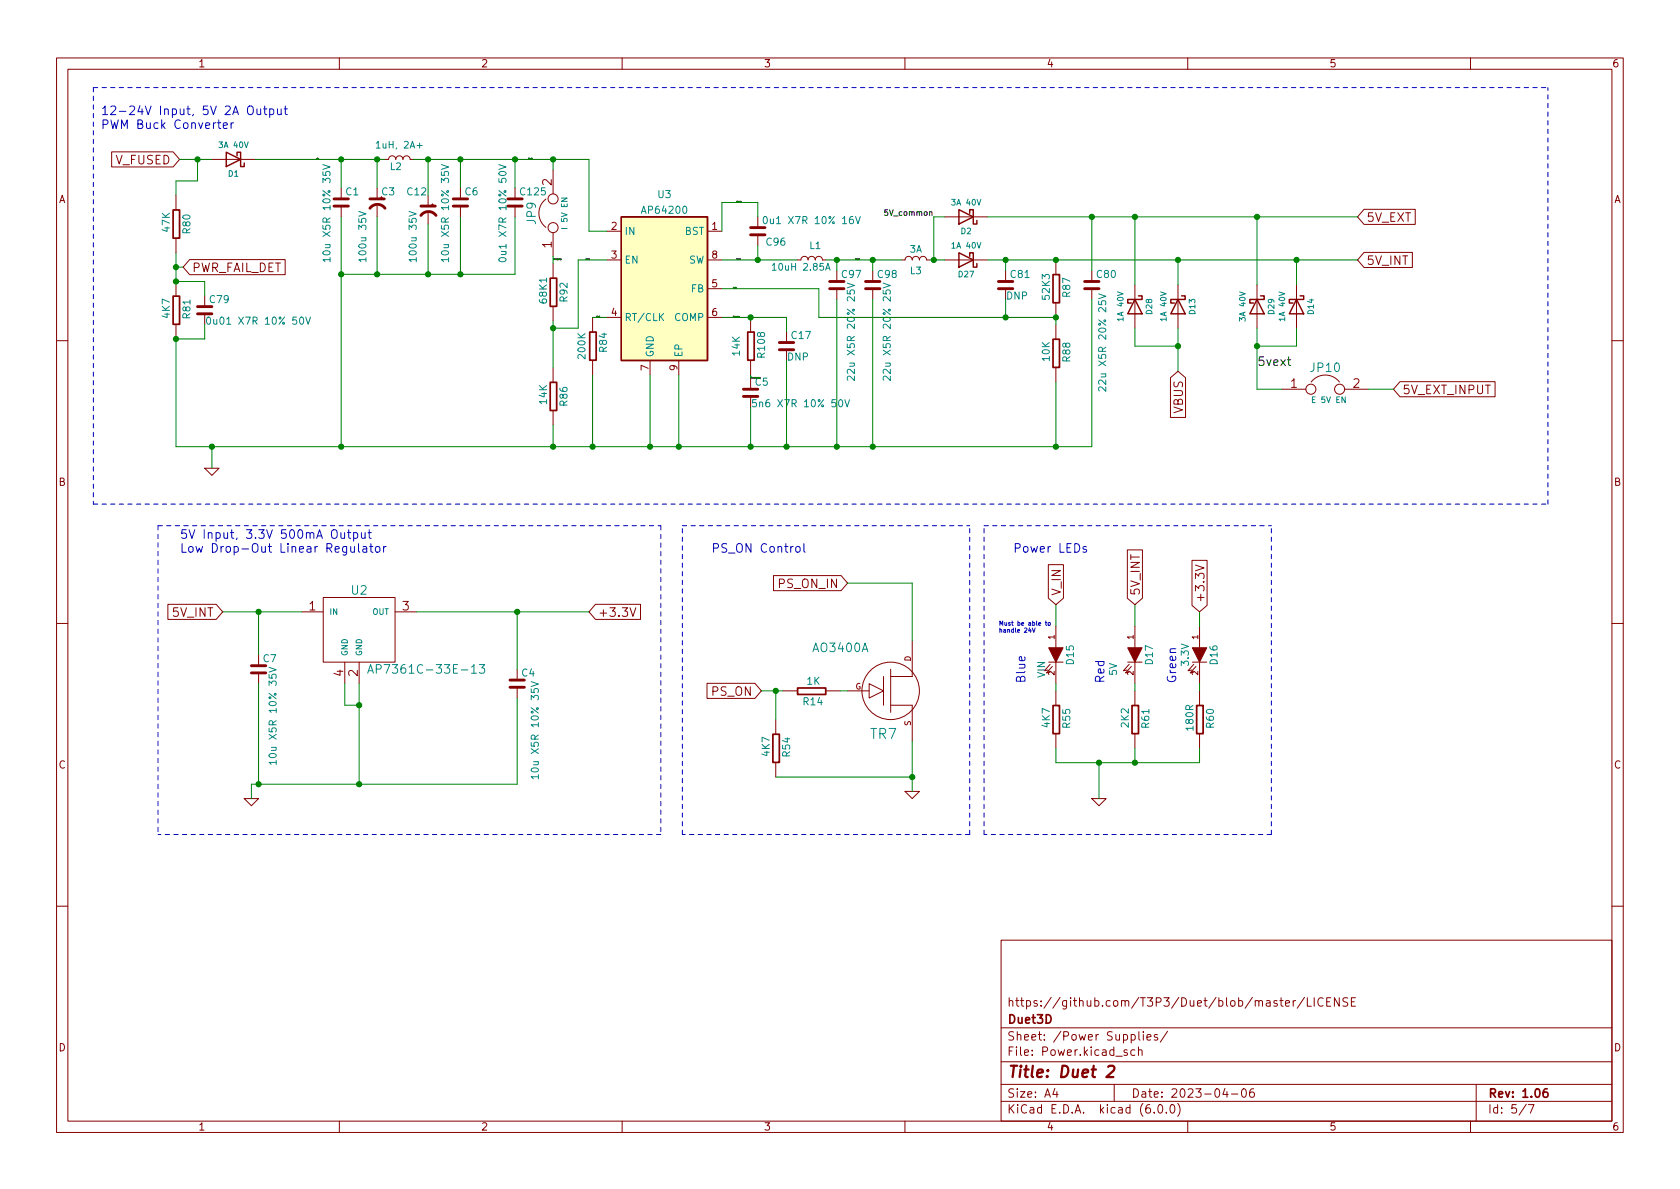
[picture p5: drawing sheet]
<svg xmlns="http://www.w3.org/2000/svg" width="297mm" height="210mm" viewBox="0 0 297 210" stroke-linecap="round" stroke-linejoin="round" font-family="sans-serif">
<g fill="none" stroke="#840000" stroke-width=".18">
<path d="M10 10.2h277v190.1h-277zM12 12.2h273v186.1h-273zM60 10.2v2M110 10.2v2M160 10.2v2M210 10.2v2M260 10.2v2M19.7 26.9h10.9l1.1 1.3-1.1 1.3h-10.9zM31.1 34.5v2.6M37.5 28.2h7.6M60.3 33.3v1.9M60.3 36.4v1.9"/>
<path d="M66.7 33.3v1.9M66.7 36.4v1.9M68.1 28.2h.6a.64 .64 0 0 1 .6-.6 .64 .64 0 0 1 .7 .6 .64 .64 0 0 1 .6-.6 .64 .64 0 0 1 .6 .6 .64 .64 0 0 1 .7-.6 .64 .64 0 0 1 .6 .6h.7M75.7 34.5v1.9M75.7 37.7v1.9M81.4 33.3v1.9M81.4 36.4v1.9M91.1 33.3v1.9M91.1 36.4v1.9M96.5 35.2a3.1 3.1 0 0 0 0 5M97.8 30.1v4.2M134 38.3v2"/>
<path d="M167 38.3h7.6M241.2 37h9v2.7h-9l-1.2-1.4zM31.1 42.2v2.5M31.1 49.8v2.5M31.1 57.4v2.5M33.5 45.9h16.9v2.7h-16.9l-1.1-1.4zM36.2 52.3v1.9M36.2 55.5v1.9M97.8 41.1v4.2M97.8 46.6v2.5M97.8 54.2v2.6M104.8 56.1v2.6"/>
<path d="M107.3 46h2.6M107.3 40.9h2.6M107.3 56.1h2.6M125.1 46h2.5M125.1 40.9h2.5M125.1 56.1h2.5M125.1 51h2.5M132.7 56.1v2.6M134 41.5v1.9M139.1 58.7v1.9M141 46h.6a.64 .64 0 0 1 .6-.7 .64 .64 0 0 1 .7 .7 .64 .64 0 0 1 .6-.7 .64 .64 0 0 1 .6 .7 .64 .64 0 0 1 .7-.7 .64 .64 0 0 1 .6 .7h.6M148 47.9v1.9"/>
<path d="M148 51v2M154.3 47.9v1.9M154.3 51v2M159.4 46h.6a.64 .64 0 0 1 .7-.7 .64 .64 0 0 1 .6 .7 .64 .64 0 0 1 .6-.7 .64 .64 0 0 1 .7 .7 .64 .64 0 0 1 .6-.7 .64 .64 0 0 1 .6 .7h.7M167 46h7.6M177.8 47.9v1.9M177.8 51v2M186.7 46v2.5M186.7 53.6v2.5M186.7 57.4v2.5M193 47.9v1.9M193 51v2"/>
<path d="M200.7 50.4v7.6M208.3 50.4v7.6M222.2 50.4v7.6M229.2 50.4v7.6M241.2 44.6h8.5v2.7h-8.5l-1.2-1.3zM10 60.2h2M97.8 65v2.6M97.8 72.6v2.6M104.8 63.7v2.6M114.9 63.7v2.6M120 63.7v2.6M132.7 63.7v2.6"/>
<path d="M132.7 66.9v1.9M132.7 70.1v1.9M139.1 61.8v1.9M186.7 65v2.6M206.9 66.8l1.4-1.1 1.3 1.1v7h-2.7zM226.7 68.8h4.2M231.8 67.6a3.1 3.1 0 0 1 5 0M237.7 68.8h4.2M247.5 67.5h16.8v2.7h-16.8l-1.1-1.4zM285 60.2h2M36.2 82.8h2.5l-1.2 1.3zM185.4 99.9h2.6v5.9l-1.3 1.1-1.3-1.1z"/>
<path d="M199.3 97.2h2.7v8.6l-1.3 1.1-1.4-1.1zM210.8 99.1h2.6v8l-1.3 1.1-1.3-1.1zM211.4 99.9l1.5 .5-1.5 .5M10 110.2h2M29.7 106.9h8.5l1.2 1.3-1.2 1.3h-8.5zM45.7 115.8v1.9M45.7 119v1.9M53.3 108.2h3.8M57.1 105.7h12.7v11.4h-12.7zM61 117.1v3.8M63.5 117.1v3.8M69.8 108.2h3.9"/>
<path d="M91.4 118.4v1.9M105.3 106.9h7.9v2.6h-7.9l-1.2-1.3zM111.4 107.5l.5 1.5 .5-1.5M136.8 101.8h11.9l1.2 1.3-1.2 1.4h-11.9zM156.2 119.6v5.1M157.5 118.4v7.6M161.3 113.3v6.3h-3.8M185.4 117.1h2.6M185.7 117.5l-1 1.1 .6-.1M186.1 117.9l-1.1 1.1 .7-.1M186.7 110.7v3.8M186.7 117.1v3.8"/>
<path d="M199.4 117.1h2.5M199.6 117.5l-1 1.1 .7-.1M200 117.9l-1 1.1 .6-.1M200.7 110.7v3.8M200.7 117.1v3.8M210.8 117.1h2.6M211.1 117.5l-1 1.1 .6-.1M211.5 117.9l-1.1 1.1 .7-.1M212.1 110.7v3.8M212.1 117.1v3.8M285 110.2h2M91.4 121.5v1.9"/>
<path d="M125 120.8h8.5l1.1 1.4-1.1 1.3h-8.5zM137.2 127.2v2.6M137.2 134.9v2.5M138.4 122.2h2.6M146 122.2h2.6M149.9 122.2h3.8M153.7 120.9l2.5 1.3-2.5 1.2zM157.5 124.7h3.8v6.4M160 139.9h2.6l-1.3 1.3zM186.7 122.2v2.5M186.7 129.8v2.5M200.7 122.2v2.5"/>
<path d="M200.7 129.8v2.5M212.1 122.2v2.5M212.1 129.8v2.5M43.2 141.2h2.5l-1.3 1.3zM193 141.2h2.6l-1.3 1.3zM10 160.2h2M177 166.3h108v32h-108zM226.3 176.9h.6M226.5 176.4v1.3l.4 .2M227.3 177.4l.7-.1-.1-.3-.4-.1-.2 .2 .1 .8h.5M228.6 176.9v1M229.1 176.9l-.3 .1-.2 .2"/>
<path d="M230.6 176.4l-1.2 1.9M231.1 176.4v1.5h.8M232.4 176.4v1.5M233.9 176.6a.6 .6 0 0 0-.7 0 .6 .6 0 0 0-.2 .7 .56 .56 0 0 0 .3 .6 .56 .56 0 0 0 .6-.1M234.6 177.1h.5M235.3 176.4h-.7v1.5h.7M236.8 176.4v1.5l-.9-1.5v1.5M238.3 176.5l-.6-.1-.3 .3 .2 .4 .6 .3v.4l-.2 .1h-.6M238.9 177.1h.5M239.6 176.4h-.7v1.5h.7M285 160.2h2M60 198.3v2"/>
<path d="M110 198.3v2M160 198.3v2M177 194.8h108M177 191.8h108M177 187.8h108M177 181.8h108M186.5 192.5l-.4 1h1M186.9 193v1M197 191.8v3M199.3 185.7l-.4-.1-.2 .2 .1 .3 .5 .1v.4h-.6M200.6 185.7l-.4-.1-.3 .3v.4l.2 .3h.5M201.3 185.8l.2-.2 .4 .1v.9"/>
<path d="M201.3 185.1v1.5M201.4 182.4v1.3l.2 .2M202.1 182.4v.2M202.1 182.9v1M202.8 183.4l.7-.1-.1-.3-.4-.1-.2 .2 .1 .8h.5M204.1 196.7v.1M204.6 183l-.3-.1-.2 .2v.3l.5 .1v.4h-.5M204.9 195.4l.2-.1a.81 .81 0 0 1 .6 .7 .81 .81 0 0 1-.3 .8h-.2a.81 .81 0 0 1-.6-.6 .81 .81 0 0 1 .3-.8zM206.2 196.7v.1M206.4 182.4l-1.3 1.9M207.1 195.4l.1-.1a.81 .81 0 0 1 .6 .7 .81 .81 0 0 1-.3 .8h-.1a.81 .81 0 0 1-.6-.6 .81 .81 0 0 1 .3-.8zM208.2 195.1a1.72 1.72 0 0 1 0 2.3"/>
<path d="M210 198.3v2M216.6 192.5l-.4 1h.9M216.9 193v1M217.7 193.5h1.2M219.7 192.6l.2-.1a.81 .81 0 0 1 .5 .7 .81 .81 0 0 1-.3 .8h-.1a.81 .81 0 0 1-.6-.6 .81 .81 0 0 1 .3-.8zM221.6 192.5a.59 .59 0 0 0-.7 .7v.5l.2 .3h.4l.2-.1 .1-.5-.2-.2-.4-.1-.3 .3M260 198.3v2M261 191.8v6.5M269.9 195.3l-1.3 1.9M270.2 195.3h1l-.6 1.5"/>
<circle cx="97.8" cy="35.2" r=".89"/>
<circle cx="97.8" cy="40.3" r=".89"/>
<circle cx="231.8" cy="68.8" r=".89"/>
<circle cx="236.9" cy="68.8" r=".89"/>
<circle cx="157.5" cy="122.2" r="5.1"/>
</g>
<g fill="none" stroke="#840000" stroke-width=".3">
<path d="M30.6 37.1h1.1v5h-1.1zM30.6 52.4h1.1v4.9h-1.1zM97.3 49.2h1.1v5h-1.1zM104.3 58.7h1.1v5h-1.1zM132.2 58.7h1.1v5h-1.1zM186.2 60h1.1v5h-1.1zM186.2 48.6h1.1v4.9h-1.1zM97.3 67.6h1.1v5h-1.1zM136.7 129.8h1.1v5h-1.1zM141 121.7h5v1.1h-5zM186.2 124.8h1.1v4.9h-1.1zM200.2 124.8h1.1v4.9h-1.1z"/>
<path d="M211.6 124.8h1.1v4.9h-1.1zM273.6 192.5a.6 .6 0 0 0-.8 .7v.5l.2 .3h.4l.2-.1 .1-.5-.1-.2-.5-.1-.3 .3"/>
</g>
<path d="M195.9 188.7l.3-.2h.5a.45 .45 0 0 1 .3 .5l-.1 .3-1.3 1.2h1.2" fill="none" stroke="#840000" stroke-width=".4"/>
<g fill="none" stroke="#840000" stroke-width=".51">
<path d="M59.1 35.2h2.5M59.1 36.4h2.5M65.4 36.8a1.65 1.65 0 0 1 2.7 0M65.4 35.2h2.5M74.4 38.1a1.65 1.65 0 0 1 2.7 0M74.4 36.4h2.6M80.1 35.2h2.6M80.1 36.4h2.6M89.8 35.2h2.5M89.8 36.4h2.5M34.9 55.5h2.6M34.9 54.2h2.6"/>
<path d="M132.7 41.5h2.6M132.7 40.3h2.6M146.7 51h2.5M146.7 49.8h2.5M153 51h2.6M153 49.8h2.6M176.5 51h2.6M176.5 49.8h2.6M191.8 51h2.5M191.8 49.8h2.5M131.4 70.1h2.6M131.4 68.8h2.6"/>
<path d="M137.8 61.8h2.5M137.8 60.6h2.5M44.4 119h2.6M44.4 117.7h2.6M90.2 121.5h2.5M90.2 120.3h2.5"/>
</g>
<g fill="none" stroke="#008484" stroke-width=".18">
<path d="M57.1 29.1l1.3 .4-1.3 .5M63.4 37.4l1.3 .4-1.3 .4M66.5 25.3l.4-.3v1.2M66.5 26.2h.7M72.3 37.4l1.3 .4-1.3 .4M73.7 25.7h.9M78 29.1l1.3 .4-1.3 .5M88.2 29.1l1.3 .4-1.3 .5M135.1 38.4l.1-.1a.68 .68 0 0 1 .5 .6 .68 .68 0 0 1-.5 .7l-.1-.2-.2-.3zM151.3 38.3l.4 1.3 .4-1.3M36.6 56.2l.2-.1a.68 .68 0 0 1 .5 .6 .68 .68 0 0 1-.5 .6l-.2-.1-.1-.3zM54.1 56.1l.4 1.2 .4-1.2"/>
<path d="M58.4 45.9h-1.3l.4 .4M58.4 45.6v.7M64.7 45.9h-1.3l.4 .4M64.7 45.6v.7M73.6 45.9h-1.3l.4 .4M73.6 45.6v.7M79.3 45.9h-1.3l.4 .4M79.3 45.6v.7M88.3 45.7a.75 .75 0 0 1 1.2 .3 .72 .72 0 0 1-1.3-.1zM116.8 56l.5 .7M117.3 55.4l-.7 .8M136.5 46.9l.4-.3v1.2"/>
<path d="M136.5 47.8h.7M146 47.8l.4-1.2 .4 1.2M146.1 47.4h.6M149.8 50.1l1.3 .4-1.3 .4M156.1 50.1l1.3 .4-1.3 .4M194.2 52l1.3 .4-1.3 .4M133.7 70.7h-.6l-.1 .6 .2-.1h.4l.2 .2-.1 .4-.2 .1-.5-.1M149.4 70.7l.4 1.2 .4-1.2M151.1 66.5v.8l-.9-.8-.4 .3 .1 .4M157.4 66.5v.8l-.9-.8-.4 .3 .2 .4M195.5 68.4v.8l-.9-.8-.4 .3 .2 .4M47.6 118l1.2 .4-1.2 .5"/>
<path d="M65 119l.5-1.5 .5 1.5M65.2 118.6h.7M84.7 117.5h1l-.5 .6 .4 .1v.7l-.2 .1h-.4l-.3-.1M48.8 134.8h-1.2l.3 .4M48.8 134.5v.7M93.9 120.5l1.3 .5-1.3 .4M95.2 137.4h-1.3l.4 .3M95.2 137v.7"/>
</g>
<g fill="#840000" stroke="#840000" stroke-width=".18">
<path d="M210.8 114.5h2.6l-1.3 2.6z"/>
<path d="M185.4 114.5h2.6l-1.3 2.6z"/>
<path d="M199.4 114.5h2.5l-1.2 2.6z"/>
</g>
<g fill="none" stroke="#840000" stroke-width=".25">
<path d="M40 26.9l2.5 1.3-2.5 1.3zM41.9 27.6v-.7h.6v2.6h.7v-.7M109.9 38.3h15.2v25.4h-15.2zM169.5 37.1l2.6 1.2-2.6 1.3zM171.4 37.7v-.6h.7v2.5h.6v-.6M169.5 44.7l2.6 1.3-2.6 1.2zM171.4 45.3v-.6h.7v2.5h.6v-.6M200.7 53l1.2 2.5h-2.5zM201.3 52.3h.6v.7h-2.5v.6h.6M208.3 53l1.2 2.5h-2.5zM208.9 52.3h.6v.7h-2.5v.6h.6M222.2 53l1.3 2.5h-2.5z"/>
<path d="M222.9 52.3h.6v.7h-2.5v.6h.6M229.2 53l1.3 2.5h-2.5zM229.9 52.3h.6v.7h-2.5v.6h.6"/>
</g>
<path d="M109.9 38.3h15.2v25.4h-15.2z" fill="#ffffc2" stroke="#ffffc2" stroke-width=".18"/>
<g fill="none" stroke="#000" stroke-width=".18">
<path d="M56.3 28v.1M94.1 28v.1M131 35.6h.1M131 35.6v.2M99.2 45.9v-.1v.2M104.1 45.8l.1 .1M106 55.9h.1M106 55.9v.2M130.1 50.9h.1l-.1 .1M130.6 56.1l.1-.1-.1 .1M130.8 45.8v.1l.1-.1M151.9 45.8h.1"/>
<path d="M152 45.7v.2M227.6 63.6h.6M227.8 63.1v1.3l.4 .2"/>
</g>
<g fill="none" stroke="#0000c2" stroke-width=".18">
<path d="M43.8 19a.51 .51 0 0 1 .6-.3 .51 .51 0 0 1 .4 .6v.5a.51 .51 0 0 1-.5 .5 .51 .51 0 0 1-.5-.5zM45.4 19.3l.1 .9 .4 .1 .2-.2M46.1 19.3v1M46.6 19.3h.6M46.8 18.7v1.4l.4 .2M47.7 19.3h.4l.3 .2v.5l-.1 .2h-.6M47.7 19.3v1.5M49.1 19.3v.9l.4 .1 .2-.2M49.7 19.3v1M50.2 19.3h.6M50.4 18.7v1.4l.4 .2M38.5 21.7h.5"/>
<path d="M38.7 21.2v1.3l.3 .2M39.5 22.2l.7-.1-.1-.3-.4-.1-.2 .2 .1 .8h.5M40.9 21.7v1M41.3 21.7l-.3 .1-.1 .2M60.3 94.2v.9l.4 .1 .2-.1M60.9 94.2v1M61.4 94.2h.6M61.7 93.7v1.3l.3 .2M62 96.6l.1 1 .4 .1 .2-.2M62.5 94.3l.5-.1 .2 .3v.4l-.1 .2h-.6M62.5 94.2v1.5M62.7 96.6v1.1"/>
<path d="M63.4 96.1v1.3l.2 .3M63.9 94.2l.1 .9 .3 .1 .3-.1M64.2 96.7h.6v1M64.6 94.2v1M64.8 97l-.5 .1a.3 .3 0 0 0-.2 .3 .3 .3 0 0 0 .2 .3l.5-.1M65.1 94.2h.5M65.3 93.7v1.3l.3 .2M65.4 96.6h.5M65.6 96.1v1.3l.3 .3M66.5 96.7l.4-.1 .3 .3v.5l-.3 .3-.4-.1-.1-.2v-.5zM67.8 96.6v1.1M68.3 96.6l-.3 .1-.2 .2"/>
<path d="M140.8 96.8l.2-.2 .4 .2 .1 .6-.2 .2-.3 .1-.2-.2zM142.1 96.1v1.3l.3 .3M192.1 96.7l-.4-.1-.2 .3 .1 .2 .5 .1v.4h-.6M182 111l-.1 .6h.4M182.5 111.1l.3 .7 .2-.7M184.8 110.1h.3M184.9 109.8v.7l.2 .1M185.4 110.2h.3l-.1 .4-.2-.1z"/>
</g>
<g fill="none" stroke="#0000c2" stroke-width=".18" stroke-dasharray=".8 .8">
<path d="M16.5 15.5v73.6M16.5 15.5h257.2M16.5 89.1h257.2M27.9 93h88.9M27.9 93v54.6M116.8 93v54.6M120.6 93h50.8M174 93h50.8M273.7 89.1v-73.6M116.8 147.6h-88.9M120.6 147.6v-54.6M171.4 147.6v-54.6"/>
<path d="M171.4 147.6h-50.8M174 147.6v-54.6M224.8 147.6v-54.6M224.8 147.6h-50.8"/>
</g>
<g fill="none" stroke="#008400" stroke-width=".18">
<path d="M31.7 28.2h5.8M34.9 28.2v3.8h-3.8v2.5M45.1 28.2h23M60.3 28.2v5.1M60.3 38.3v40.7M66.7 28.2v5.1M66.7 38.3v10.2M73.2 28.2h30.9v12.7h3.2M75.7 28.2v6.3M75.7 39.6v8.9M81.4 28.2v5.1M81.4 38.3v10.2"/>
<path d="M91.1 38.3v10.2h-30.8M91.1 28.2v5.1M97.8 28.2v1.9M134 38.3v-2.5h-6.4v5.1M167 38.3h-1.9v7.7M174.6 38.3h65.4M193 38.3v9.6M200.7 38.3v12.1M222.2 38.3v12.1M31.1 44.7v5.1h5.1v2.5M31.1 47.2h1.3M97.8 45.3v1.3"/>
<path d="M97.8 56.8v8.2M104.8 56.1h2.5M107.3 46h-5.1v12h-4.4M127.6 51h17.2v5.1h41.9v1.3M127.6 56.1h11.5v2.6M127.6 46h13.4M134 43.4v2.6M146 46h13.4M148 46v1.9M148 53v26M154.3 46v1.9M154.3 53v26"/>
<path d="M164.5 46h2.5M174.6 46h65.4M177.8 46v1.9M177.8 53v3.1M193 53v26h-161.9v-19.1h5.1v-2.5M200.7 58v3.2h7.6M208.3 46v4.4M208.3 58v7.7M222.2 58v10.8h4.5M229.2 58v3.2h-7M229.2 46v4.4M37.5 79v3.8"/>
<path d="M97.8 75.2v3.8M104.8 66.3v12.7M114.9 66.3v12.7M120 66.3v12.7M132.7 66.3v.6M132.7 72v7M139.1 63.7v15.3M186.7 67.6v11.4M241.9 68.8h4.5M39.4 108.2h13.9M45.7 108.2v7.6M73.7 108.2h30.4"/>
<path d="M91.4 108.2v10.2M149.9 103.1h11.4v10.2M186.7 106.9v3.8M200.7 106.9v3.8M212.1 108.2v2.5M45.7 120.9v17.8M61 120.9v3.8h2.5M63.5 120.9v17.8M91.4 123.4v15.3h-47v2.5M134.6 122.2h3.8M137.2 122.2v5M137.2 137.4h24.1"/>
<path d="M148.6 122.2h1.3M161.3 131.1v8.8M186.7 132.3v2.6h25.4v-2.6M186.7 120.9v1.3M194.3 134.9v6.3M200.7 120.9v1.3M200.7 132.3v2.6M212.1 120.9v1.3"/>
</g>
<g fill="#008400" stroke="#008400" stroke-width=".18">
<circle cx="194.3" cy="134.9" r=".46"/>
<circle cx="200.7" cy="134.9" r=".46"/>
<circle cx="186.7" cy="79" r=".46"/>
<circle cx="193" cy="38.3" r=".46"/>
<circle cx="200.7" cy="38.3" r=".46"/>
<circle cx="222.2" cy="38.3" r=".46"/>
<circle cx="229.2" cy="46" r=".46"/>
<circle cx="177.8" cy="46" r=".46"/>
<circle cx="208.3" cy="46" r=".46"/>
<circle cx="186.7" cy="46" r=".46"/>
<circle cx="186.7" cy="56.1" r=".46"/>
<circle cx="148" cy="79" r=".46"/>
<circle cx="154.3" cy="79" r=".46"/>
<circle cx="154.3" cy="46" r=".46"/>
<circle cx="165.1" cy="46" r=".46"/>
<circle cx="177.8" cy="56.1" r=".46"/>
<circle cx="161.3" cy="137.4" r=".46"/>
<circle cx="137.2" cy="122.2" r=".46"/>
<circle cx="139.1" cy="79" r=".46"/>
<circle cx="132.7" cy="79" r=".46"/>
<circle cx="132.7" cy="56.1" r=".46"/>
<circle cx="114.9" cy="79" r=".46"/>
<circle cx="120" cy="79" r=".46"/>
<circle cx="134" cy="46" r=".46"/>
<circle cx="148" cy="46" r=".46"/>
<circle cx="60.3" cy="48.5" r=".46"/>
<circle cx="31.1" cy="59.9" r=".46"/>
<circle cx="31.1" cy="47.2" r=".46"/>
<circle cx="31.1" cy="49.8" r=".46"/>
<circle cx="34.9" cy="28.2" r=".46"/>
<circle cx="37.5" cy="79" r=".46"/>
<circle cx="66.7" cy="28.2" r=".46"/>
<circle cx="60.3" cy="28.2" r=".46"/>
<circle cx="97.8" cy="58" r=".46"/>
<circle cx="97.8" cy="79" r=".46"/>
<circle cx="104.8" cy="79" r=".46"/>
<circle cx="91.4" cy="108.2" r=".46"/>
<circle cx="63.5" cy="124.7" r=".46"/>
<circle cx="63.5" cy="138.7" r=".46"/>
<circle cx="45.7" cy="138.7" r=".46"/>
<circle cx="60.3" cy="79" r=".46"/>
<circle cx="45.7" cy="108.2" r=".46"/>
<circle cx="208.3" cy="61.2" r=".46"/>
<circle cx="222.2" cy="61.2" r=".46"/>
<circle cx="81.4" cy="48.5" r=".46"/>
<circle cx="66.7" cy="48.5" r=".46"/>
<circle cx="75.7" cy="48.5" r=".46"/>
<circle cx="81.4" cy="28.2" r=".46"/>
<circle cx="91.1" cy="28.2" r=".46"/>
<circle cx="97.8" cy="28.2" r=".46"/>
<circle cx="75.7" cy="28.2" r=".46"/>
</g>
<text font-size="2.8" fill="#840000" x="178" y="190.6">Title: Duet 2</text>
<text font-size="2.5" fill="#008484" x="153.9" y="130.7">TR7</text>
<g font-size="2.1" fill="#0000c2">
<text x="17.8" y="20.3">12-24V Input, 5V 2A Output</text>
<text x="17.8" y="22.8">PWM Buck Converter</text>
<text x="31.7" y="95.3">5V Input, 3.3V 500mA Output</text>
<text x="31.7" y="97.7">Low Drop-Out Linear Regulator</text>
<text x="125.7" y="97.7">PS_ON Control</text>
<text x="179.1" y="97.7">Power LEDs</text>
<text x="181.3" y="120.9" transform="rotate(-90 181.3 120.9)">Blue</text>
<text x="195.3" y="120.9" transform="rotate(-90 195.3 120.9)">Red</text>
<text x="208" y="120.9" transform="rotate(-90 208 120.9)">Green</text>
</g>
<g font-size="2.1" fill="#840000">
<text x="20.4" y="29.1">V_FUSED</text>
<text x="97.5" y="32.8" transform="rotate(-90 97.5 32.8)">2</text>
<text x="241.6" y="39.2">5V_EXT</text>
<text x="97.5" y="43.8" transform="rotate(-90 97.5 43.8)">1</text>
<text x="241.6" y="46.8">5V_INT</text>
<text x="33.9" y="48.1">PWR_FAIL_DET</text>
<text x="228.2" y="68.6">1</text>
<text x="239.2" y="68.6">2</text>
<text x="247.9" y="69.7">5V_EXT_INPUT</text>
<text x="209.2" y="73.1" transform="rotate(-90 209.2 73.1)">VBUS</text>
<text x="54.7" y="107.9">1</text>
<text x="71.2" y="107.9">3</text>
<text x="137.8" y="104">PS_ON_IN</text>
<text x="187.6" y="105.4" transform="rotate(-90 187.6 105.4)">V_IN</text>
<text x="201.5" y="105.4" transform="rotate(-90 201.5 105.4)">5V_INT</text>
<text x="213" y="106.7" transform="rotate(-90 213 106.7)">+3.3V</text>
<text x="30.7" y="109.1">5V_INT</text>
<text x="105.7" y="109.1">+3.3V</text>
<text x="60.7" y="119.6" transform="rotate(-90 60.7 119.6)">4</text>
<text x="63.2" y="119.6" transform="rotate(-90 63.2 119.6)">2</text>
<text x="125.9" y="123">PS_ON</text>
<text x="178" y="178">https://github.com/T3P3/Duet/blob/master/LICENSE</text>
<text x="178" y="184">Sheet: /Power Supplies/</text>
<text x="178" y="181">Duet3D</text>
<text x="178" y="186.7">File: Power.kicad_sch</text>
<text x="178" y="196.9">KiCad E.D.A. kicad (6.0.0)</text>
<text x="178" y="194.1">Size: A4</text>
<text x="200" y="194.1">Date: 2023-04-06</text>
<text x="263" y="194.1">Rev: 1.06</text>
<text x="263" y="196.9">Id: 5/7</text>
</g>
<g font-size="2.1" fill="#008484">
<text x="94.7" y="39.6" transform="rotate(-90 94.7 39.6)">JP9</text>
<text x="231.8" y="65.8">JP10</text>
<text x="62.1" y="105.2">U2</text>
<text x="67" y="119.1">AP7361C-33E-13</text>
<text x="143.9" y="115.3">AO3400A</text>
</g>
<text font-size="2.1" x="222.2" y="64.7">5vext</text>
<g font-size="1.8" fill="#840000">
<text x="35" y="11.9">1</text>
<text x="85" y="11.9">2</text>
<text x="135" y="11.9">3</text>
<text x="185" y="11.9">4</text>
<text x="235" y="11.9">5</text>
<text x="285" y="11.9">6</text>
<text x="10.3" y="35.9">A</text>
<text x="285.3" y="35.9">A</text>
<text x="108.1" y="40.6">2</text>
<text x="125.9" y="40.6">1</text>
<text x="108.1" y="45.7">3</text>
<text x="125.9" y="45.7">8</text>
<text x="125.9" y="50.8">5</text>
<text x="108.1" y="55.9">4</text>
<text x="125.9" y="55.9">6</text>
<text x="114.7" y="65.5" transform="rotate(-90 114.7 65.5)">7</text>
<text x="119.8" y="65.5" transform="rotate(-90 119.8 65.5)">9</text>
<text x="10.3" y="85.9">B</text>
<text x="285.3" y="85.9">B</text>
<text x="10.3" y="135.9">C</text>
<text x="285.3" y="135.9">C</text>
<text x="10.3" y="185.9">D</text>
<text x="285.3" y="185.9">D</text>
<text x="35" y="199.9">1</text>
<text x="85" y="199.9">2</text>
<text x="135" y="199.9">3</text>
<text x="185" y="199.9">4</text>
<text x="235" y="199.9">5</text>
<text x="285" y="199.9">6</text>
</g>
<g font-size="1.8" fill="#008484">
<text x="61.1" y="34.5">C1</text>
<text x="67.5" y="34.5">C3</text>
<text x="72.1" y="34.5">C12</text>
<text x="82.2" y="34.5">C6</text>
<text x="92.1" y="34.5">C125</text>
<text x="116.3" y="35">U3</text>
<text x="30" y="40.9" transform="rotate(-90 30 40.9)">47K</text>
<text x="33.7" y="41.2" transform="rotate(-90 33.7 41.2)">R80</text>
<text x="110.4" y="41.5">IN</text>
<text x="113.8" y="37.8">AP64200</text>
<text x="121" y="41.5">BST</text>
<text x="136.1" y="39.6">0u1 X7R 10% 16V</text>
<text x="58.4" y="45.1" transform="rotate(-90 58.4 45.1)">10u X5R 10% 35V</text>
<text x="64.8" y="45.7" transform="rotate(-90 64.8 45.7)">100u 35V</text>
<text x="73.7" y="45.7" transform="rotate(-90 73.7 45.7)">100u 35V</text>
<text x="79.4" y="45.1" transform="rotate(-90 79.4 45.1)">10u X5R 10% 35V</text>
<text x="89.5" y="45.1" transform="rotate(-90 89.5 45.1)">0u1 X7R 10% 50V</text>
<text x="110.4" y="46.6">EN</text>
<text x="121.7" y="46.6">SW</text>
<text x="135.6" y="43.4">C96</text>
<text x="37.1" y="53.6">C79</text>
<text x="96.7" y="53.5" transform="rotate(-90 96.7 53.5)">68K1</text>
<text x="100.3" y="53.3" transform="rotate(-90 100.3 53.3)">R92</text>
<text x="122.2" y="51.7">FB</text>
<text x="148.9" y="49.1">C97</text>
<text x="155.2" y="49.1">C98</text>
<text x="177.9" y="53">DNP</text>
<text x="178.7" y="49.1">C81</text>
<text x="185.6" y="52.9" transform="rotate(-90 185.6 52.9)">52K3</text>
<text x="189.2" y="52.5" transform="rotate(-90 189.2 52.5)">R87</text>
<text x="194" y="49.1">C80</text>
<text x="30" y="56.2" transform="rotate(-90 30 56.2)">4K7</text>
<text x="33.7" y="56.3" transform="rotate(-90 33.7 56.3)">R81</text>
<text x="37.8" y="57.4">0u01 X7R 10% 50V</text>
<text x="110.4" y="56.8">RT/CLK</text>
<text x="119.3" y="56.8">COMP</text>
<text x="140" y="59.9">C17</text>
<text x="103.5" y="63.3" transform="rotate(-90 103.5 63.3)">200K</text>
<text x="107.3" y="62.2" transform="rotate(-90 107.3 62.2)">R84</text>
<text x="115.6" y="63.2" transform="rotate(-90 115.6 63.2)">GND</text>
<text x="120.6" y="63.2" transform="rotate(-90 120.6 63.2)">EP</text>
<text x="130.8" y="62.8" transform="rotate(-90 130.8 62.8)">14K</text>
<text x="135.3" y="63.1" transform="rotate(-90 135.3 63.1)">R108</text>
<text x="139.2" y="63.7">DNP</text>
<text x="185.6" y="63.8" transform="rotate(-90 185.6 63.8)">10K</text>
<text x="189.2" y="63.9" transform="rotate(-90 189.2 63.9)">R88</text>
<text x="96.7" y="71.4" transform="rotate(-90 96.7 71.4)">14K</text>
<text x="100.3" y="71.7" transform="rotate(-90 100.3 71.7)">R86</text>
<text x="151.1" y="66" transform="rotate(-90 151.1 66)">22u X5R 20% 25V</text>
<text x="157.5" y="66" transform="rotate(-90 157.5 66)">22u X5R 20% 25V</text>
<text x="195.6" y="67.9" transform="rotate(-90 195.6 67.9)">22u X5R 20% 25V</text>
<text x="134.2" y="72">5n6 X7R 10% 50V</text>
<text x="46.5" y="117.1">C7</text>
<text x="92.3" y="119.6">C4</text>
<text x="184.8" y="119.8" transform="rotate(-90 184.8 119.8)">VIN</text>
<text x="189.9" y="117.4" transform="rotate(-90 189.9 117.4)">D15</text>
<text x="197.5" y="119.4" transform="rotate(-90 197.5 119.4)">5V</text>
<text x="203.8" y="117.4" transform="rotate(-90 203.8 117.4)">D17</text>
<text x="210.2" y="117.6" transform="rotate(-90 210.2 117.6)">3.3V</text>
<text x="215.3" y="117.4" transform="rotate(-90 215.3 117.4)">D16</text>
<text x="142.1" y="124.7">R14</text>
<text x="142.7" y="121.1">1K</text>
<text x="185.6" y="128.6" transform="rotate(-90 185.6 128.6)">4K7</text>
<text x="189.2" y="128.7" transform="rotate(-90 189.2 128.7)">R55</text>
<text x="199.6" y="128.6" transform="rotate(-90 199.6 128.6)">2K2</text>
<text x="203.2" y="128.7" transform="rotate(-90 203.2 128.7)">R61</text>
<text x="211" y="129.1" transform="rotate(-90 211 129.1)">180R</text>
<text x="214.6" y="128.7" transform="rotate(-90 214.6 128.7)">R60</text>
<text x="48.9" y="134" transform="rotate(-90 48.9 134)">10u X5R 10% 35V</text>
<text x="95.2" y="136.5" transform="rotate(-90 95.2 136.5)">10u X5R 10% 35V</text>
<text x="136.1" y="133.6" transform="rotate(-90 136.1 133.6)">4K7</text>
<text x="139.7" y="133.7" transform="rotate(-90 139.7 133.7)">R54</text>
</g>
<text font-size="1.8" x="133.5" y="68.2">C5</text>
<g font-size="1.7" fill="#008484">
<text x="67" y="26.2">1uH, 2A+</text>
<text x="69" y="30.1">L2</text>
<text x="137.1" y="47.8">10uH 2.85A</text>
<text x="143.2" y="44">L1</text>
<text x="160.9" y="44.7">3A</text>
<text x="160.9" y="48.5">L3</text>
</g>
<g font-size="1.4" fill="#008484">
<text x="38.9" y="26.2">3A 40V</text>
<text x="40.4" y="31.2">D1</text>
<text x="100.3" y="40.2" transform="rotate(-90 100.3 40.2)">I 5V EN</text>
<text x="168.5" y="36.3">3A 40V</text>
<text x="169.9" y="41.4">D2</text>
<text x="168.5" y="43.9">1A 40V</text>
<text x="169.5" y="49">D27</text>
<text x="198.6" y="56.6" transform="rotate(-90 198.6 56.6)">1A 40V</text>
<text x="203.7" y="55.5" transform="rotate(-90 203.7 55.5)">D28</text>
<text x="206.2" y="56.6" transform="rotate(-90 206.2 56.6)">1A 40V</text>
<text x="211.3" y="55.5" transform="rotate(-90 211.3 55.5)">D13</text>
<text x="220.2" y="56.6" transform="rotate(-90 220.2 56.6)">3A 40V</text>
<text x="225.3" y="55.5" transform="rotate(-90 225.3 55.5)">D29</text>
<text x="227.2" y="56.6" transform="rotate(-90 227.2 56.6)">1A 40V</text>
<text x="232.3" y="55.5" transform="rotate(-90 232.3 55.5)">D14</text>
<text x="232.2" y="71.2">E 5V EN</text>
<text x="58.2" y="108.7">IN</text>
<text x="65.8" y="108.7">OUT</text>
<text x="61.5" y="116.1" transform="rotate(-90 61.5 116.1)">GND</text>
<text x="64" y="116.1" transform="rotate(-90 64 116.1)">GND</text>
</g>
<text font-size="1.4" x="156.8" y="38.1">5V_common</text>
<g font-size="1.4" fill="#840000">
<text x="186.4" y="113" transform="rotate(-90 186.4 113)">1</text>
<text x="200.4" y="113" transform="rotate(-90 200.4 113)">1</text>
<text x="211.8" y="113" transform="rotate(-90 211.8 113)">1</text>
<text x="161" y="117" transform="rotate(-90 161 117)">D</text>
<text x="186.4" y="119.4" transform="rotate(-90 186.4 119.4)">2</text>
<text x="200.4" y="119.4" transform="rotate(-90 200.4 119.4)">2</text>
<text x="211.8" y="119.4" transform="rotate(-90 211.8 119.4)">2</text>
<text x="151.2" y="121.9">G</text>
<text x="161" y="128.4" transform="rotate(-90 161 128.4)">S</text>
</g>
<g font-size="1.1" fill="#0000c2">
<text x="176.5" y="110.6">Must be able to</text>
<text x="176.5" y="111.9">handle 24V</text>
</g>
<g font-size=".7" fill="#840000">
<text x="67.2" y="35.2">+</text>
<text x="76.2" y="36.4">+</text>
</g>
<g font-size=".3">
<text x="55.9" y="28.1">vin</text>
<text x="93.3" y="28.1">5v_in</text>
<text x="130.2" y="35.8">5vbst</text>
<text x="97.8" y="45.9">5venjump</text>
<text x="103.5" y="45.9">5ven</text>
<text x="130.2" y="45.9">5vsw</text>
<text x="151.1" y="45.9">5vout</text>
<text x="129.5" y="51">5vfb</text>
<text x="105.4" y="56.1">5vrt</text>
<text x="129.5" y="56.1">5vcomp</text>
<text x="132.7" y="66.9">5vcompcap</text>
</g>
</svg>
